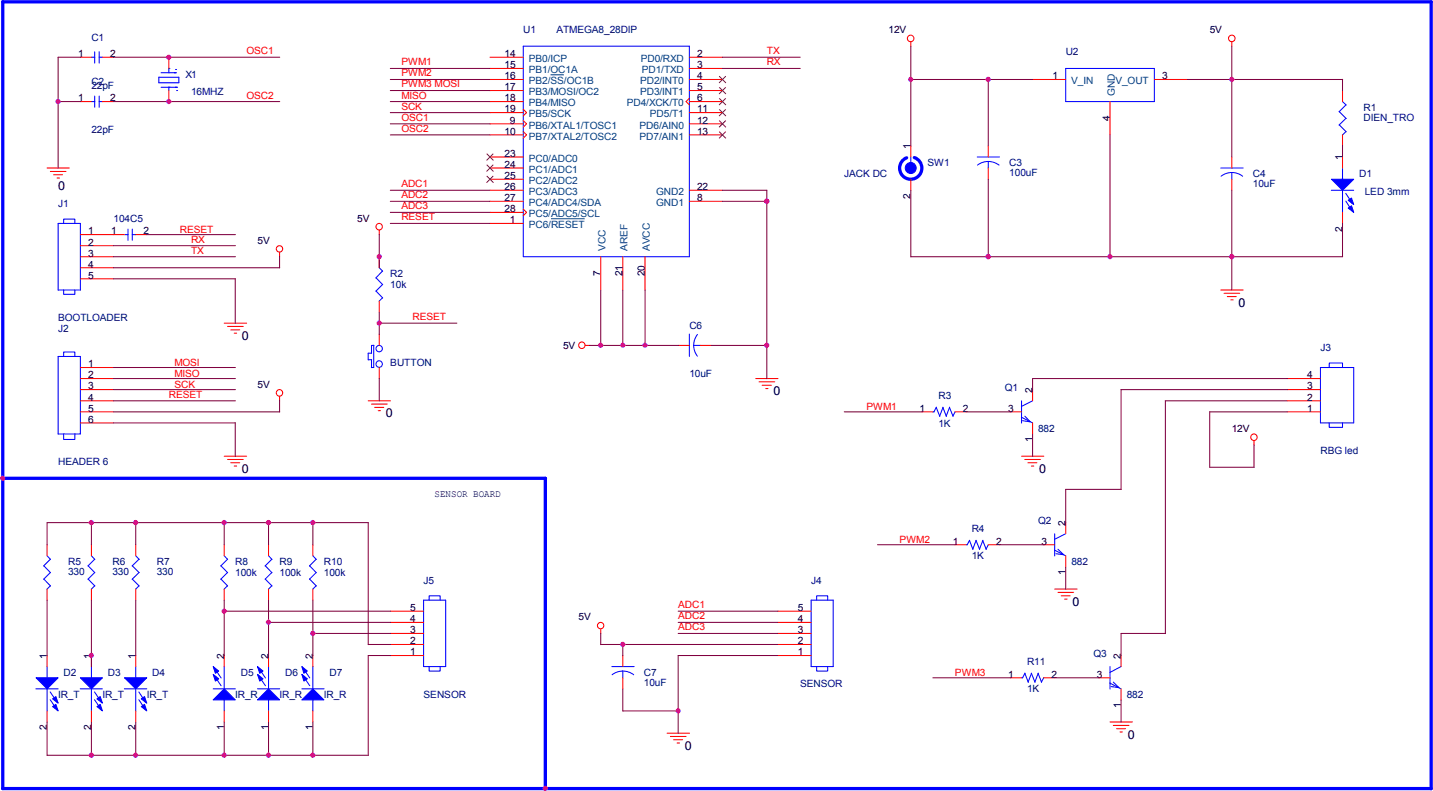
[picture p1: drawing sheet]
<svg xmlns="http://www.w3.org/2000/svg" width="352mm" height="194mm" viewBox="0 0 352 194" stroke-linecap="round" stroke-linejoin="round" font-family="sans-serif">
<g fill="none" stroke="#f00" stroke-width=".25">
<path d="M19.7 14h2.7M25.1 14h2.8M41.4 14v2.8M120.3 14h8.1M120.3 19.5h8.1M120.3 16.8h8.1M169.2 14h8.1M169.2 19.5h8.1M169.2 16.8h8.1M223.6 10.3v1.1M253.5 19.5h8.1M283.3 19.5h8.2"/>
<path d="M302.3 10.3v1.1M19.7 24.9h2.7M25.1 24.9h2.8M41.4 22.2v2.7M120.3 24.9h8.1M120.3 30.4h8.1M120.3 33.1h8.1M120.3 22.2h8.1M120.3 27.6h8.1M120.3 38.5h8.1M128.4 29.6l.8 .8-.8 .8M128.4 32.3l.8 .8-.8 .8"/>
<path d="M128.4 26.8l.8 .8-.8 .8M169.2 24.9h8.1M169.2 30.4h8.1M169.2 33.1h8.1M169.2 22.2h8.1M169.2 27.6h8.1M169.2 24.1l-.8 .8 .8 .8M223.6 35.8v2.7M242.6 35.8v2.7M272.5 24.9v8.2M302.3 38.5v2.7M329.5 22.2v2.7"/>
<path d="M329.5 33.1v2.7M329.5 38.5v2.7M11.6 41.2h5.4M12.4 42.1h3.8M13.2 42.9h2.2M14 43.7h.6M19.7 57.6h10.9M33.3 57.6h2.7M93.1 56.5v1.1M120.3 41.2h8.1M120.3 54.8h8.1M120.3 44h8.1"/>
<path d="M120.3 46.7h8.1M120.3 49.4h8.1M120.3 52.1h8.1M128.4 51.3l.8 .8-.8 .8M169.2 46.7h8.1M169.2 49.4h8.1M223.6 44v2.7M242.6 41.2v2.8M302.3 44v2.7M329.5 52.1v2.7M19.7 60.3h8.2M19.7 63h8.2"/>
<path d="M19.7 65.7h8.2M19.7 68.4h8.2M55 79.3h5.5M68.6 61.9v1.1M93.1 63v2.7M93.1 73.9v2.7M147.4 63v8.1M152.9 63v8.1M158.3 63v8.1M299.6 71.1h5.5M300.4 72h3.9M301.2 72.8h2.2"/>
<path d="M302.1 73.6h.6M19.7 92.9h8.2M19.7 98.3h8.2M19.7 95.6h8.2M19.7 90.2h8.2M55.8 80.1h3.9M56.6 80.9h2.2M57.5 81.7h.6M68.6 97.2v1.2M90.4 98.3h5.4M91.2 99.1h3.8M91.9 99.9h2.3"/>
<path d="M93.1 82v2.7M93.1 90.2v2.7M143.6 84.7h1.2M166.5 84.7h2.7M171.9 84.7h2.7M185.5 92.9h5.5M186.3 93.7h3.9M187.1 94.5h2.2M188 95.3h.5M253.5 95.6v2.7M315.9 92.9h8.2M315.9 98.3h8.2"/>
<path d="M315.9 95.6h8.2M19.7 101h8.2M19.7 103.7h8.2M55 111.9h5.5M55.8 112.7h3.9M56.6 113.5h2.2M57.5 114.3h.6M92.8 100.7h.6M226.3 101h2.7M234.4 101h2.8M248 101h2.7M250.7 111.9h5.5"/>
<path d="M251.5 112.7h3.9M252.3 113.5h2.2M253.2 114.3h.5M253.5 103.7v2.8M307.8 108.1v1.1M315.9 101h8.2M11.6 133.6v2.7M22.4 133.6v2.7M33.3 133.6v2.7M55 133.6v2.7M65.9 133.6v2.7M76.8 133.6v2.7"/>
<path d="M234.4 133.6h2.8M242.6 133.6h2.7M256.2 133.6h2.7M261.6 128.2v2.7M261.6 136.3v2.8M11.6 144.5v2.7M22.4 144.5v2.7M33.3 144.5v2.7M55 144.5v2.7M65.9 144.5v2.7M76.8 144.5v2.7M95.8 158.1h8.2"/>
<path d="M95.8 155.4h8.2M95.8 152.7h8.2M95.8 149.9h8.2M147.4 154.3v1.1M190.9 158.1h8.2M190.9 155.4h8.2M190.9 152.7h8.2M190.9 149.9h8.2M258.9 144.5h5.5M259.7 145.3h3.8M260.5 146.2h2.2M261.3 147h.6"/>
<path d="M11.6 160.8v2.7M11.6 174.4v2.7M22.4 160.8v2.7M22.4 174.4v2.7M33.3 160.8v2.7M33.3 174.4v2.7M55 160.8v2.7M55 174.4v2.7M65.9 160.8v2.7M65.9 174.4v2.7M76.8 160.8v2.7M76.8 174.4v2.7"/>
<path d="M95.8 160.8h8.2M152.9 160.8v2.7M152.9 166.3v2.7M163.7 179.9h5.5M190.9 160.8h8.2M248 166.3h2.7M256.2 166.3h2.7M269.7 166.3h2.8M272.5 177.1h5.5M273.3 178h3.8M274.1 178.8h2.2M274.9 179.6h.6"/>
<path d="M275.2 160.8v2.7M275.2 169v2.7M164.6 180.7h3.8M165.4 181.5h2.2M166.2 182.3h.6"/>
<circle cx="223.5" cy="9.4" r=".8"/>
<circle cx="302.3" cy="9.4" r=".8"/>
<circle cx="93.1" cy="55.6" r=".79"/>
<circle cx="68.6" cy="61.1" r=".78"/>
<circle cx="68.6" cy="96.4" r=".79"/>
<circle cx="142.8" cy="84.7" r=".79"/>
<circle cx="307.8" cy="107.3" r=".79"/>
<circle cx="147.4" cy="153.5" r=".78"/>
</g>
<g fill="none" stroke="#00f" stroke-width=".25">
<path d="M22.4 14h.9M23.2 12.7v2.8M24.3 12.7v2.8M24.3 14h.9M39 18.9h4.9v1.4h-4.9zM39.5 17.8h3.6M41.4 16.8h.1M41.4 16.7v1.1M42.8 17.8h.1M43.1 17.8h.1M43.1 17h.1M128.4 11.3h40.8v51.7h-40.8z"/>
<path d="M261.6 16.8h21.7v8.1h-21.7zM22.4 24.9h.9M23.2 23.6v2.7M24.3 23.6v2.7M24.3 24.9h.9M39.5 21.4h3.9M41.4 21.4h.1M41.4 21.4v.8M43.1 21.4h.1M43.3 22.2h.1M43.3 21.4h.1M223.6 38.5v1.4"/>
<path d="M239.9 38.5h5.4M242.6 39.6l1.4 .2 1.2 .7M242.6 39.6l-1.4 .2-1.3 .7M242.6 39.6v1.7M328.7 27.4l1.7 1.7M328.7 30.6l1.7 1.7M329.5 24.9l.9 .9M330.4 25.7l-1.7 1.7M330.4 29l-1.7 1.7M330.4 32.3l-.9 .8M14.3 54.8h5.4v16.3h-5.4zM15.6 54.8v-1.1h2.8v1.1"/>
<path d="M30.6 57.6h.9M31.4 56.2v2.8M32.5 56.2v2.8M32.5 57.6h.9M299.6 41.2h5.5M302.3 42.3l1.5 .3 1.2 .6M302.3 42.3l-1.3 .3-1.3 .6M302.3 42.3v1.7M326.8 46.7h5.5M329.5 41.2v2.8M329.5 46.7v5.4M330.3 47.4l1.7 2.5"/>
<path d="M330.3 49.3l1.7 2.5M15.6 71.1v1.1h2.8v-1.1M92.3 68.1l1.6 1.7M92.3 71.4l1.6 1.7M93.1 65.7l.8 .8M93.9 66.5l-1.7 1.7M93.9 69.8l-1.7 1.6M93.9 73.1l-.9 .8M14.3 87.4h5.4v19.1h-5.4zM15.6 87.4v-1.1h2.8v1.1M90.3 86.6h.9M90.4 86.6v1.7"/>
<path d="M90.4 88.2h.8M91.2 88.2v2M91.7 84.7v5.5h-.6M91.8 84.7h-.6v2M169.2 81.9v5.5M170.3 84.7l.2 1.4 .7 1.3M170.3 84.7h1.7M171.2 82l-.7 1.3-.2 1.4M229.8 99.9l-.6 1.1h-.2M231.5 99.9l-.8 2.2-.9-2.2M233 99.9l.9 2.2 .5-1.1M233.1 99.9l-.8 2.2-.9-2.2"/>
<path d="M250.7 98.3v5.5M253.5 98.3l-2.8 1.4M324.1 90.2h8.2v13.5h-8.2zM326.3 90.2v-1.1h3.2v1.1M15.6 106.5v1.3h2.8v-1.3M250.7 102.3l2.8 1.4M251.5 102.1l1.4 1.4-1.9-.3M326.3 103.7v1.1h3.2v-1.1M10.8 138.8l1.6 1.7M11.6 136.3l.8 .9M12.4 137.2l-1.7 1.6M21.6 138.8l1.6 1.6-1.6 1.7"/>
<path d="M22.4 136.3l.9 .9-1.7 1.6M32.5 138.8l1.7 1.7M33.3 136.3l.9 .9M34.1 137.2l-1.7 1.6M54.2 138.8l1.7 1.7M55 136.3l.9 .9M55.8 137.2l-1.6 1.6M65.1 138.8l1.7 1.7M65.9 136.3l.9 .9M66.7 137.2l-1.6 1.6M76 138.8l1.6 1.7-1.7 1.6M76.8 136.3l.8 .9-1.7 1.6"/>
<path d="M237.2 133.6h.2M238 132.6l.8 2.2M238 132.5l-.6 1.1M239.6 132.6l.9 2.2M239.6 132.5l-.8 2.2M241.2 132.6l.9 2.2M241.3 132.5l-.9 2.2M242.6 133.6l-.6 1.1M258.8 134.9l2.8 1.4M258.9 130.9v5.5M259.7 134.7l1.4 1.4-1.9-.3M261.6 130.9l-2.8 1.4"/>
<path d="M10.8 142.1l1.6 1.6M12.4 140.4l-1.7 1.7M12.4 143.7l-.9 .9M21.6 142.1l1.7 1.6M23.2 143.7l-.8 .9M32.5 142.1l1.7 1.6M34.1 140.4l-1.7 1.7M34.1 143.7l-.8 .9M54.2 142.1l1.7 1.6M55.8 140.4l-1.6 1.7M55.8 143.7l-.8 .9M65.1 142.1l1.7 1.6"/>
<path d="M66.7 140.4l-1.6 1.7M66.7 143.7l-.8 .9M76 142.1l1.6 1.6M77.6 143.7l-.9 .9M104 147.2h5.4v16.3h-5.4zM105.3 147.2v-1h2.7v1M199.1 147.2h5.4v16.3h-5.4zM200.4 147.2v-1h2.8v1M8.8 169h5.5M11.6 163.5v2.8M11.6 169v5.4M12.3 169.7l1.7 2.5"/>
<path d="M12.3 171.6l1.7 2.5M19.7 169h5.4M22.4 163.5v2.8M22.4 169v5.4M23.2 169.7l1.7 2.5M23.2 171.6l1.7 2.5M30.5 169h5.5M33.3 163.5v2.8M33.3 169v5.4M34.1 169.7l1.6 2.5M34.1 171.6l1.6 2.5M52.3 169h5.5"/>
<path d="M52.6 165.7l1.7 2.5M52.6 163.8l1.7 2.5M55 163.5v5.5M55 171.6v2.8M63.2 169h5.5M63.5 165.7l1.7 2.5M63.5 163.8l1.7 2.5M65.9 163.5v5.5M65.9 171.6v2.8M74.1 169h5.4M74.3 165.7l1.7 2.5M74.3 163.8l1.7 2.5"/>
<path d="M76.8 163.5v5.5M76.8 171.6v2.8M105.3 163.5v1.1h2.7v-1.1M150.2 163.5h5.5M152.9 164.6l1.4 .3 1.2 .6M152.9 164.6l-1.4 .3-1.3 .6M152.9 164.6v1.7M200.4 163.5v1.1h2.8v-1.1M250.7 166.3h.3M251.5 165.2l.9 2.2M251.6 165.1l-.6 1.2M253.2 165.2l.8 2.2"/>
<path d="M253.2 165.1l-.9 2.2M254.8 165.2l.9 2.2M254.8 165.1l-.8 2.2M256.2 166.2l-.6 1.1M272.4 167.6l2.8 1.4M272.5 163.5v5.5M273.3 167.3l1.4 1.4-1.9-.3M275.2 163.5l-2.8 1.5"/>
<circle cx="93.1" cy="89.3" r=".79"/>
<circle cx="93.1" cy="85.5" r=".78"/>
</g>
<g fill="#00f" stroke="#00f" stroke-width=".25">
<path d="M8.8 166.3h5.5l-2.7 2.7z"/>
<path d="M12.9 171.4l.8-.5 .6 1.6z"/>
<path d="M12.9 173.3l.8-.5 .6 1.6z"/>
<path d="M326.8 44h5.5l-2.8 2.7z"/>
<path d="M330.9 49.1l.8-.5 .6 1.6z"/>
<path d="M330.9 51l.8-.5 .6 1.6z"/>
<path d="M76.8 169l2.7 2.7h-5.4z"/>
<path d="M74.1 165.4l1.3 1.1-.8 .6z"/>
<path d="M74.1 163.5l1.3 1.1-.8 .6z"/>
<path d="M19.7 166.3h5.4l-2.7 2.7z"/>
<path d="M23.8 171.4l.8-.5 .5 1.6z"/>
<path d="M23.8 173.3l.8-.5 .5 1.6z"/>
<path d="M30.6 166.3h5.4l-2.7 2.7z"/>
<path d="M34.7 171.4l.8-.5 .5 1.6z"/>
<path d="M34.7 173.3l.8-.5 .5 1.6z"/>
<path d="M55 169l2.7 2.7h-5.4z"/>
<path d="M52.3 165.4l1.4 1.1-.8 .6z"/>
<path d="M52.3 163.5l1.4 1.1-.8 .6z"/>
<path d="M65.9 169l2.7 2.7h-5.4z"/>
<path d="M63.2 165.4l1.4 1.1-.8 .6z"/>
<path d="M63.2 163.5l1.4 1.1-.8 .6z"/>
<circle cx="223.5" cy="41.2" r="1.35"/>
</g>
<path d="M224.4 38.7a2.73 2.73 0 0 1 1.4 4.1 2.73 2.73 0 0 1-4.4 .1 2.73 2.73 0 0 1 1.1-4.2M.7 117.3h133.2M133.9 117.3v76.2M.6 193.4l350.7 .1v-193h-350.6v192.9" fill="none" stroke="#00f" stroke-width=".8"/>
<path d="M135.1 18.4h3.3M135.3 53.7h8.2" fill="none" stroke="#004080" stroke-width=".25"/>
<g fill="none" stroke="#804000" stroke-width=".25">
<path d="M176.5 18.7l1.7 1.6M178.1 18.7l-1.6 1.6M119.5 37.7l1.6 1.7M121.1 37.7l-1.7 1.7M176.5 32.3l1.7 1.6M176.5 21.4l1.7 1.7M176.5 24.1l1.7 1.7M176.5 26.8l1.7 1.7M176.5 29.6l1.7 1.6M178.1 32.3l-1.6 1.6M178.1 21.4l-1.6 1.7M178.1 24.1l-1.6 1.7"/>
<path d="M178.1 26.8l-1.6 1.7M178.1 29.6l-1.6 1.6M119.5 40.4l1.6 1.7M119.5 43.2l1.6 1.6M121.1 40.4l-1.7 1.7M121.1 43.2l-1.7 1.6"/>
</g>
<g fill="none" stroke="#800040" stroke-width=".25">
<path d="M19.8 14h-5.5v27.3M27.9 14h40.8M95.8 19.5h24.5M95.8 16.8h24.5M177.3 14h19.1M177.3 16.8h19.1M223.6 19.5h29.9M223.6 11.3v24.5M242.6 19.5v16.3M291.5 19.5h38.1M302.3 11.3v27.3M329.5 19.5v2.7"/>
<path d="M14.3 24.9h5.5M27.9 24.9h40.8M95.8 24.9h24.5M95.8 33.1h24.5M95.8 30.4h24.5M95.8 27.6h24.5M95.8 22.2h24.5M272.5 33.1v29.9M329.5 35.8v2.7M36 57.6h21.8M93.1 57.6v8.1M95.8 46.7h24.5"/>
<path d="M95.8 54.8h24.5M95.8 49.4h24.5M95.8 52.1h24.5M177.3 46.7h11M177.3 49.4h11M188.2 46.7v46.2M223.6 46.7v16.3M242.6 44v19M302.3 46.7v24.5M329.5 54.8v8.2M27.9 60.3h29.9M27.9 63h29.9"/>
<path d="M27.9 68.4h29.9M27.9 65.7h40.8M57.7 68.4v10.9M68.6 63v2.7M93.1 76.6v5.4M93.1 79.3h19M147.4 71.1v13.7M152.9 71.1v13.7M158.3 71.1v13.7M223.6 63h106M27.9 92.9h29.9M27.9 95.6h29.9"/>
<path d="M27.9 90.2h29.9M27.9 98.3h29.9M68.6 98.3v2.8M93.1 92.9v5.5M144.7 84.7h21.8M174.6 84.7h13.7M286 98.3h29.9M286 98.3v57.1M316 92.9h-62.5v2.7M316 95.6h-40.8v24.5M27.9 101h40.8M27.9 103.7h29.9"/>
<path d="M57.7 103.7v8.3M207.2 101h19.1M237.2 101h10.8M253.5 106.5v5.5M307.8 109.1v5.5M316 101h-19.1v13.6h10.9M22.4 128.2v5.5M33.3 128.2v5.5M55 128.2v5.5M65.9 128.2v5.5M76.8 128.2v5.5M90.4 128.2v29.9"/>
<path d="M90.4 128.2h-78.8v5.5M215.4 133.6h19M245.3 133.6h10.9M261.6 139.1v5.5M275.2 120h-13.6v8.3M11.6 147.2v13.7M22.4 147.2v16.4M33.3 147.2v13.7M55 149.9h40.8M55 147.2v13.7M65.9 152.7h29.9M65.9 147.2v13.7"/>
<path d="M76.8 155.4h19M76.8 147.2v13.7M90.4 158.1h5.4M147.4 158.1h43.6M147.4 155.4v2.7M152.9 158.1v2.8M166.5 155.4h24.5M166.5 152.7h24.5M166.5 149.9h24.5M286.1 155.4h-10.9v5.5M11.6 177.1v8.2M22.4 177.1v8.2"/>
<path d="M33.3 177.1v8.2M55 177.1v8.2M65.9 177.1v8.2M76.8 177.1v8.2M95.8 160.8h-5.4v24.5M152.9 174.4h13.6M152.9 169v5.4M191 160.8h-24.5v19.1M229 166.3h19M258.9 166.3h10.9M275.2 171.7v5.4M11.6 185.3h78.8"/>
</g>
<g fill="#f0f" stroke="#f0f" stroke-width=".25">
<circle cx="302.3" cy="19.5" r=".52"/>
<circle cx="223.5" cy="19.5" r=".52"/>
<circle cx="242.5" cy="19.5" r=".53"/>
<circle cx="41.4" cy="24.9" r=".53"/>
<circle cx="152.9" cy="158.1" r=".52"/>
<circle cx="93.1" cy="63" r=".53"/>
<circle cx="93.1" cy="79.3" r=".53"/>
<circle cx="302.3" cy="63" r=".52"/>
<circle cx="242.5" cy="63" r=".53"/>
<circle cx="272.4" cy="63" r=".53"/>
<circle cx="158.3" cy="84.7" r=".52"/>
<circle cx="14.2" cy="24.9" r=".53"/>
<circle cx="166.4" cy="174.4" r=".52"/>
<circle cx="41.4" cy="14" r=".52"/>
<circle cx="188.2" cy="49.4" r=".53"/>
<circle cx="188.2" cy="84.7" r=".52"/>
<circle cx="152.9" cy="84.7" r=".51"/>
<circle cx="147.4" cy="84.7" r=".52"/>
<circle cx="76.8" cy="155.4" r=".53"/>
<circle cx="22.4" cy="160.8" r=".53"/>
<circle cx="55" cy="149.9" r=".52"/>
<circle cx="65.9" cy="152.6" r=".52"/>
<circle cx="22.4" cy="128.2" r=".53"/>
<circle cx="55" cy="128.2" r=".53"/>
<circle cx="65.9" cy="128.2" r=".53"/>
<circle cx="76.8" cy="128.2" r=".53"/>
<circle cx="22.4" cy="185.3" r=".53"/>
<circle cx="55" cy="185.3" r=".53"/>
<circle cx="65.9" cy="185.3" r=".53"/>
<circle cx="76.8" cy="185.3" r=".53"/>
<circle cx="33.3" cy="128.2" r=".52"/>
<circle cx="33.3" cy="185.3" r=".52"/>
<circle cx="133.8" cy="193.4" r=".52"/>
<circle cx=".7" cy="117.3" r=".53"/>
</g>
<g font-size="3">
<text x="14.3" y="46.7">0</text>
<text x="304" y="75.2">0</text>
<text x="59.4" y="83.3">0</text>
<text x="189.9" y="96.9">0</text>
<text x="94.7" y="102.4">0</text>
<text x="59.4" y="116">0</text>
<text x="255.1" y="116">0</text>
<text x="263.2" y="148.6">0</text>
<text x="168.1" y="183.9">0</text>
<text x="276.8" y="181.2">0</text>
</g>
<g font-size="2.5" fill="#000080">
<text x="22.4" y="10.1">C1</text>
<text x="128.4" y="8.2">U1</text>
<text x="136.6" y="8.2">ATMEGA8_28DIP</text>
<text x="261.6" y="13.6">U2</text>
<text x="22.4" y="21.7">22pF</text>
<text x="22.4" y="20.9">C2</text>
<text x="45.6" y="19">X1</text>
<text x="46.9" y="23.4">16MHZ</text>
<text x="334.7" y="27.2">R1</text>
<text x="334.7" y="29.6">DIEN_TRO</text>
<text x="22.4" y="32.6">22pF</text>
<text x="227.6" y="40.8">SW1</text>
<text x="247.7" y="40.8">C3</text>
<text x="207.2" y="43.5">JACK DC</text>
<text x="247.7" y="43.2">100uF</text>
<text x="307.5" y="43.5">C4</text>
<text x="307.5" y="45.9">10uF</text>
<text x="333.6" y="43.5">D1</text>
<text x="335" y="47.8">LED 3mm</text>
<text x="14.3" y="50.8">J1</text>
<text x="27.9" y="54.3">104C5</text>
<text x="95.8" y="67.9">R2</text>
<text x="95.8" y="70.6">10k</text>
<text x="14.3" y="81.5">J2</text>
<text x="14.3" y="78.8">BOOTLOADER</text>
<text x="169.2" y="80.7">C6</text>
<text x="95.8" y="89.7">BUTTON</text>
<text x="324.1" y="86.1">J3</text>
<text x="169.2" y="92.4">10uF</text>
<text x="246.6" y="95.9">Q1</text>
<text x="230.3" y="97.8">R3</text>
<text x="230.3" y="104.6">1K</text>
<text x="254.8" y="106">882</text>
<text x="324.1" y="111.4">RBG led</text>
<text x="14.3" y="114.2">HEADER 6</text>
<text x="238.5" y="130.5">R4</text>
<text x="254.8" y="128.6">Q2</text>
<text x="238.5" y="137.2">1K</text>
<text x="16.7" y="138.6">R5</text>
<text x="16.7" y="141">330</text>
<text x="27.6" y="138.6">R6</text>
<text x="27.6" y="141">330</text>
<text x="38.5" y="138.6">R7</text>
<text x="38.5" y="141">330</text>
<text x="57.7" y="138.6">R8</text>
<text x="57.7" y="141.3">100k</text>
<text x="68.6" y="138.6">R9</text>
<text x="68.6" y="141.3">100k</text>
<text x="79.5" y="138.6">R10</text>
<text x="79.5" y="141.3">100k</text>
<text x="104" y="143.2">J5</text>
<text x="199.1" y="143.2">J4</text>
<text x="263" y="138.6">882</text>
<text x="268.4" y="161.1">Q3</text>
<text x="15.6" y="165.8">D2</text>
<text x="26.5" y="165.8">D3</text>
<text x="37.4" y="165.8">D4</text>
<text x="59.1" y="165.8">D5</text>
<text x="70" y="165.8">D6</text>
<text x="80.9" y="165.8">D7</text>
<text x="158" y="165.8">C7</text>
<text x="252.1" y="163.1">R11</text>
<text x="14.3" y="171.2">IR_T</text>
<text x="25.1" y="171.2">IR_T</text>
<text x="36" y="171.2">IR_T</text>
<text x="57.7" y="171.2">IR_R</text>
<text x="68.6" y="171.2">IR_R</text>
<text x="79.5" y="171.2">IR_R</text>
<text x="104" y="171.2">SENSOR</text>
<text x="158" y="168.2">10uF</text>
<text x="196.4" y="168.5">SENSOR</text>
<text x="252.1" y="169.9">1K</text>
<text x="276.6" y="171.2">882</text>
</g>
<g font-size="2.5">
<text x="218.1" y="8.2">12V</text>
<text x="296.9" y="8.2">5V</text>
<text x="19.2" y="14">1</text>
<text x="27.1" y="14">2</text>
<text x="123.8" y="14">14</text>
<text x="123.8" y="16.7">15</text>
<text x="171.1" y="14">2</text>
<text x="171.1" y="16.7">3</text>
<text x="123.8" y="19.5">16</text>
<text x="123.8" y="22.2">17</text>
<text x="171.1" y="19.5">4</text>
<text x="171.1" y="22.2">5</text>
<text x="258.3" y="19.5">1</text>
<text x="285.2" y="19.5">3</text>
<text x="19.2" y="24.9">1</text>
<text x="27.1" y="24.9">2</text>
<text x="123.8" y="24.9">18</text>
<text x="123.8" y="27.6">19</text>
<text x="171.1" y="24.9">6</text>
<text x="171.1" y="27.6">11</text>
<text x="272.4" y="29.7" transform="rotate(-90 272.4 29.7)">4</text>
<text x="123.8" y="33">10</text>
<text x="125.2" y="30.3">9</text>
<text x="171.1" y="33">13</text>
<text x="171.1" y="30.3">12</text>
<text x="123.8" y="38.5">23</text>
<text x="123.8" y="41.2">24</text>
<text x="223.5" y="36.6" transform="rotate(-90 223.5 36.6)">1</text>
<text x="329.5" y="39.3" transform="rotate(-90 329.5 39.3)">1</text>
<text x="123.8" y="43.9">25</text>
<text x="123.8" y="46.6">26</text>
<text x="171.1" y="46.6">22</text>
<text x="123.8" y="49.3">27</text>
<text x="123.8" y="52.1">28</text>
<text x="171.1" y="49.3">8</text>
<text x="223.5" y="48.8" transform="rotate(-90 223.5 48.8)">2</text>
<text x="21.6" y="57.5">1</text>
<text x="27.3" y="57.5">1</text>
<text x="35.2" y="57.5">2</text>
<text x="63.2" y="59.8">5V</text>
<text x="87.7" y="54.3">5V</text>
<text x="125.2" y="54.8">1</text>
<text x="329.5" y="56.9" transform="rotate(-90 329.5 56.9)">2</text>
<text x="21.6" y="60.2">2</text>
<text x="21.6" y="62.9">3</text>
<text x="21.6" y="65.6">4</text>
<text x="21.6" y="68.4">5</text>
<text x="147.4" y="67.8" transform="rotate(-90 147.4 67.8)">7</text>
<text x="152.8" y="67.8" transform="rotate(-90 152.8 67.8)">21</text>
<text x="158.3" y="67.8" transform="rotate(-90 158.3 67.8)">20</text>
<text x="138.2" y="85.6">5V</text>
<text x="21.6" y="90.1">1</text>
<text x="21.6" y="92.8">2</text>
<text x="21.6" y="95.5">3</text>
<text x="63.2" y="95.1">5V</text>
<text x="320.8" y="95.5">3</text>
<text x="320.8" y="92.8">4</text>
<text x="21.6" y="98.3">4</text>
<text x="21.6" y="101">5</text>
<text x="225.7" y="101">1</text>
<text x="236.3" y="101">2</text>
<text x="247.5" y="101">3</text>
<text x="253.4" y="96.4" transform="rotate(-90 253.4 96.4)">2</text>
<text x="320.8" y="101">1</text>
<text x="320.8" y="98.3">2</text>
<text x="21.6" y="103.7">6</text>
<text x="302.3" y="106">12V</text>
<text x="253.4" y="108.5" transform="rotate(-90 253.4 108.5)">1</text>
<text x="106.7" y="122">SENSOR BOARD</text>
<text x="261.5" y="129" transform="rotate(-90 261.5 129)">2</text>
<text x="233.9" y="133.6">1</text>
<text x="244.5" y="133.6">2</text>
<text x="255.6" y="133.6">3</text>
<text x="261.5" y="141.1" transform="rotate(-90 261.5 141.1)">1</text>
<text x="100.7" y="149.9">5</text>
<text x="195.8" y="149.9">5</text>
<text x="100.7" y="155.3">3</text>
<text x="100.7" y="152.6">4</text>
<text x="142" y="152.2">5V</text>
<text x="195.8" y="155.3">3</text>
<text x="195.8" y="152.6">4</text>
<text x="11.5" y="161.6" transform="rotate(-90 11.5 161.6)">1</text>
<text x="22.4" y="161.6" transform="rotate(-90 22.4 161.6)">1</text>
<text x="33.3" y="161.6" transform="rotate(-90 33.3 161.6)">1</text>
<text x="55" y="161.6" transform="rotate(-90 55 161.6)">2</text>
<text x="65.9" y="161.6" transform="rotate(-90 65.9 161.6)">2</text>
<text x="76.8" y="161.6" transform="rotate(-90 76.8 161.6)">2</text>
<text x="100.7" y="160.8">1</text>
<text x="100.7" y="158.1">2</text>
<text x="195.8" y="160.8">1</text>
<text x="195.8" y="158.1">2</text>
<text x="275.1" y="161.6" transform="rotate(-90 275.1 161.6)">2</text>
<text x="247.5" y="166.2">1</text>
<text x="258.1" y="166.2">2</text>
<text x="269.2" y="166.2">3</text>
<text x="275.1" y="173.8" transform="rotate(-90 275.1 173.8)">1</text>
<text x="11.5" y="179.2" transform="rotate(-90 11.5 179.2)">2</text>
<text x="22.4" y="179.2" transform="rotate(-90 22.4 179.2)">2</text>
<text x="33.3" y="179.2" transform="rotate(-90 33.3 179.2)">2</text>
<text x="55" y="179.2" transform="rotate(-90 55 179.2)">1</text>
<text x="65.9" y="179.2" transform="rotate(-90 65.9 179.2)">1</text>
<text x="76.8" y="179.2" transform="rotate(-90 76.8 179.2)">1</text>
</g>
<g font-size="2.5" fill="#f00">
<text x="60.5" y="13.3">OSC1</text>
<text x="98.5" y="16">PWM1</text>
<text x="188.2" y="13.3">TX</text>
<text x="188.2" y="16">RX</text>
<text x="98.5" y="18.7">PWM2</text>
<text x="98.5" y="21.4">PWM3 MOSI</text>
<text x="60.5" y="24.2">OSC2</text>
<text x="98.5" y="24.2">MISO</text>
<text x="98.5" y="29.6">OSC1</text>
<text x="98.5" y="26.9">SCK</text>
<text x="98.5" y="32.3">OSC2</text>
<text x="98.5" y="45.9">ADC1</text>
<text x="98.5" y="48.6">ADC2</text>
<text x="98.5" y="51.4">ADC3</text>
<text x="44.2" y="57">RESET</text>
<text x="46.9" y="59.5">RX</text>
<text x="98.5" y="54.1">RESET</text>
<text x="46.9" y="62.2">TX</text>
<text x="101.3" y="78.6">RESET</text>
<text x="42.8" y="89.7">MOSI</text>
<text x="42.8" y="95.1">SCK</text>
<text x="42.8" y="92.4">MISO</text>
<text x="41.4" y="97.6">RESET</text>
<text x="212.7" y="100.6">PWM1</text>
<text x="220.8" y="133.2">PWM2</text>
<text x="166.5" y="149.2">ADC1</text>
<text x="166.5" y="154.6">ADC3</text>
<text x="166.5" y="151.9">ADC2</text>
<text x="234.4" y="165.8">PWM3</text>
</g>
<g font-size="2.5" fill="#004080">
<text x="129.8" y="15.2">PB0/ICP</text>
<text x="129.8" y="17.9">PB1/OC1A</text>
<text x="157.3" y="15.2">PD0/RXD</text>
<text x="157.5" y="17.9">PD1/TXD</text>
<text x="129.8" y="20.6">PB2/SS/OC1B</text>
<text x="129.8" y="23.4">PB3/MOSI/OC2</text>
<text x="157.1" y="20.6">PD2/INT0</text>
<text x="157.1" y="23.4">PD3/INT1</text>
<text x="262.9" y="20.6">V_IN</text>
<text x="273.6" y="23.6" transform="rotate(-90 273.6 23.6)">GND</text>
<text x="273.8" y="20.6">V_OUT</text>
<text x="129.8" y="26.1">PB4/MISO</text>
<text x="129.8" y="28.8">PB5/SCK</text>
<text x="153.8" y="26.1">PD4/XCK/T0</text>
<text x="159.5" y="28.8">PD5/T1</text>
<text x="129.8" y="31.5">PB6/XTAL1/TOSC1</text>
<text x="129.8" y="34.2">PB7/XTAL2/TOSC2</text>
<text x="157" y="34.2">PD7/AIN1</text>
<text x="157" y="31.5">PD6/AIN0</text>
<text x="129.8" y="39.7">PC0/ADC0</text>
<text x="129.8" y="42.4">PC1/ADC1</text>
<text x="129.8" y="45.1">PC2/ADC2</text>
<text x="129.8" y="47.8">PC3/ADC3</text>
<text x="161" y="47.8">GND2</text>
<text x="129.8" y="50.5">PC4/ADC4/SDA</text>
<text x="129.8" y="53.2">PC5/ADC5/SCL</text>
<text x="161" y="50.5">GND1</text>
<text x="129.8" y="55.9">PC6/RESET</text>
<text x="148.6" y="61.6" transform="rotate(-90 148.6 61.6)">VCC</text>
<text x="154" y="61.6" transform="rotate(-90 154 61.6)">AREF</text>
<text x="159.5" y="61.6" transform="rotate(-90 159.5 61.6)">AVCC</text>
</g>
</svg>
